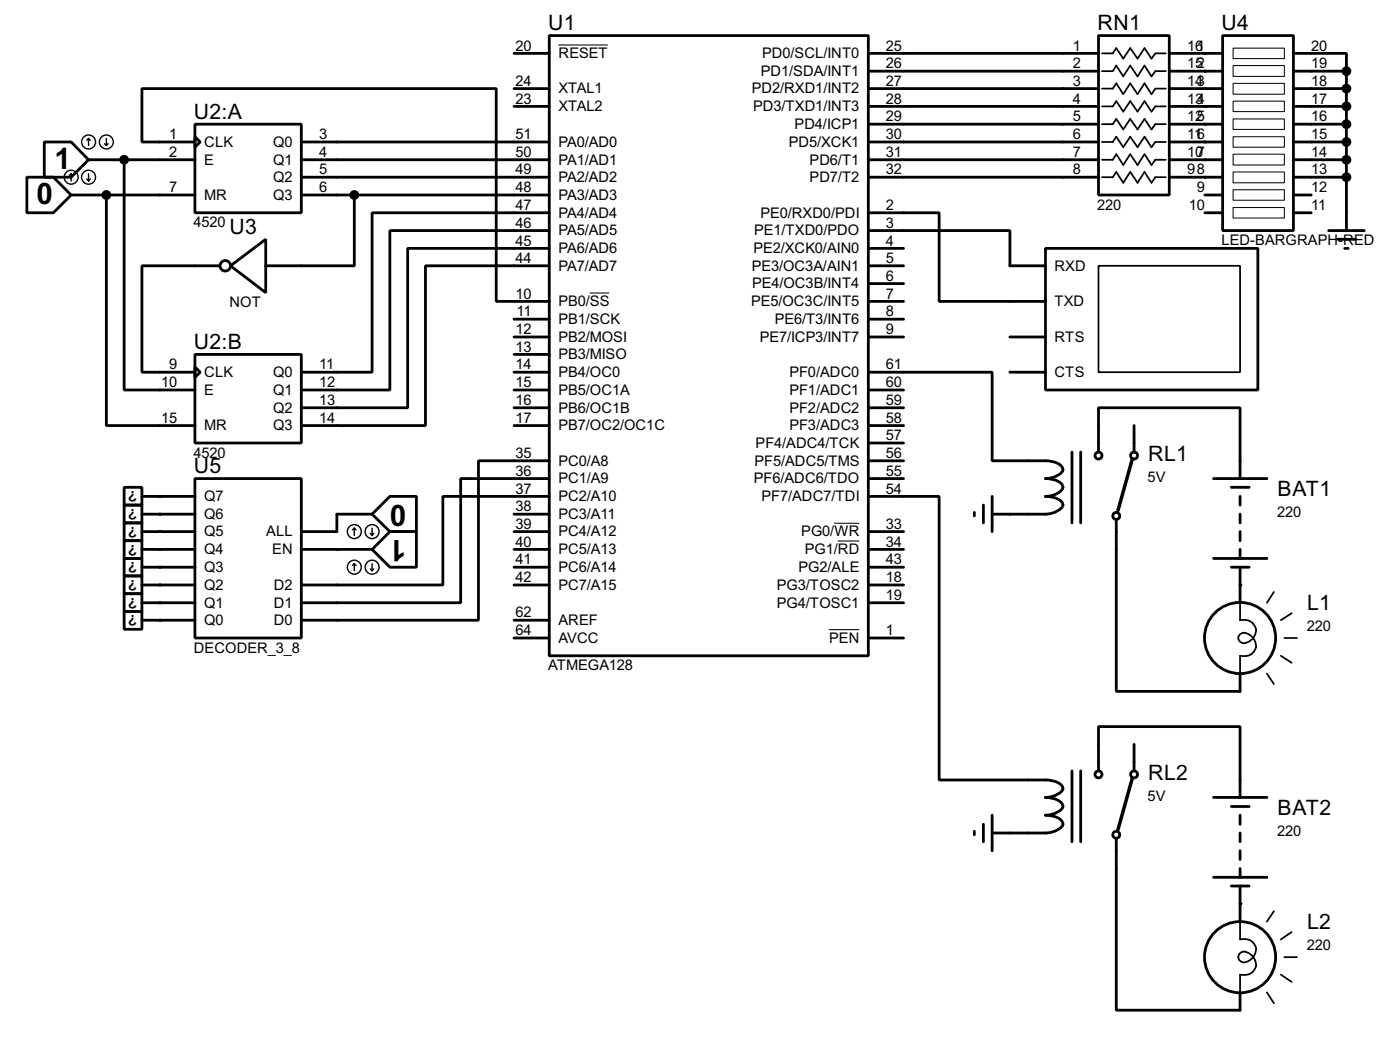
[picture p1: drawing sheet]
<svg xmlns="http://www.w3.org/2000/svg" width="201mm" height="150mm" viewBox="0 0 201 150" stroke-linecap="round" stroke-linejoin="round" font-family="sans-serif">
<g fill="none" stroke="#000" stroke-width=".4">
<path d="M28 17.8h15.2v12.7h-15.2zM28 19.6l.7 .8-.7 .7zM73.7 12.7h5.1M73.7 15.3h5.1M73.7 7.7h5.1M78.8 5.1h45.7v88.9h-45.7zM124.5 10.2h33M124.5 12.7h33M124.5 15.3h33M124.5 17.8h33M124.5 7.7h33M157.5 5.1h10.2v22.9h-10.2z"/>
<path d="M167.7 10.2h7.6M167.7 12.7h7.6M167.7 15.3h7.6M167.7 17.8h7.6M167.7 7.7h7.6M175.3 5.1h10.2v28h-10.2zM185.5 7.7h7.6v2.5M185.5 10.2h7.6M185.5 12.7h7.6M185.5 15.3h7.6M185.5 17.8h7.6M193.1 10.2v22.9"/>
<path d="M3.9 25.4h3.8l2.5 2.6-2.5 2.5h-3.8zM6.4 20.4h3.8l2.5 2.5-2.5 2.5h-3.8zM10.2 28h17.8M12.7 22.9h15.3M15.3 28v33h12.7M17.8 22.9v33h10.2M28 20.4h-7.6v-7.7h50.8v30.5h7.6M31.5 38.1h-11.1v15.3h7.6M33.1 38.1l5-3.8v7.7zM43.2 22.9h35.6M43.2 28h35.6M43.2 20.4h35.6"/>
<path d="M43.2 25.4h35.6M50.8 28v10.1h-12.7M78.8 38.1h-17.8v22.9h-17.8M78.8 35.6h-20.3v22.9h-15.3M78.8 33.1h-22.9v22.8h-12.7M78.8 30.5h-25.4v22.9h-10.2M124.5 30.5h10.2v12.7h15.2M124.5 33.1h20.3v5h5.1M124.5 22.9h33M124.5 20.4h33M124.5 25.4h33M124.5 38.1h5.1"/>
<path d="M124.5 35.6h5.1M149.9 35.6h30.5v20.3h-30.5zM167.7 22.9h7.6M167.7 20.4h7.6M167.7 25.4h7.6M172.8 28h2.5M172.8 30.5h2.5M185.5 22.9h7.6M185.5 28h2.5M185.5 20.4h7.6M185.5 25.4h7.6M185.5 30.5h2.5"/>
<path d="M190.5 33.1h5.1M191.8 34.3h2.6M192.8 35.6h.5M28 50.8h15.2v12.7h-15.2zM28 52.6l.7 .8-.7 .7zM73.7 53.4h5.1M73.7 55.9h5.1M73.7 58.5h5.1M73.7 48.3h5.1M73.7 45.8h5.1M73.7 50.8h5.1M124.5 53.4h17.8v12.7h5.1a8.3 8.3 0 0 1 4.2 .3 .85 .85 0 0 1 .7 .6 .85 .85 0 0 1-.3 .9 3.7 3.7 0 0 1-2.1 .7 3.1 3.1 0 0 1 2.4 .9 .9 .9 0 0 1-.7 1.2l-1.1 .4-.6 .1a3.1 3.1 0 0 1 2.4 .8 .89 .89 0 0 1-.7 1.2l-1.1 .4-.6 .1h-7.6"/>
<path d="M124.5 55.9h5.1M124.5 58.5h5.1M124.5 48.3h5.1M124.5 43.2h5.1M124.5 40.7h5.1M124.5 45.8h5.1M144.8 53.4h5.1M144.8 48.3h5.1M17.8 69.9h2.6v2.5h-2.6zM17.8 72.4h2.6v2.6h-2.6zM17.8 75h2.6v2.5h-2.6zM17.8 77.5h2.6v2.6h-2.6z"/>
<path d="M20.4 73.7h7.6M20.4 76.2h7.6M20.4 78.8h7.6M20.4 71.2h7.6M28 68.6h15.2v22.9h-15.2zM43.2 78.8h10.2M53.4 78.8l2.5-2.6h3.8v5.1h-3.8zM53.4 73.7l2.5-2.5h3.8v5h-3.8zM53.4 73.7h-5.1v2.5h-5.1M73.7 73.7h5.1M73.7 61h5.1M73.7 76.2h5.1"/>
<path d="M73.7 78.8h5.1M78.8 66.1h-10.2v22.8h-25.4M78.8 68.6h-12.7v17.8h-22.9M78.8 71.2h-15.3v12.7h-20.3M124.5 71.2h10.2v40.6h12.7a8.4 8.4 0 0 1 4.2 .3 .87 .87 0 0 1 .7 1.2 3.1 3.1 0 0 1-2.4 1 3.1 3.1 0 0 1 2.4 .9 .87 .87 0 0 1-.7 1.2l-1.1 .4-.6 .1a3 3 0 0 1 2.4 .9 .88 .88 0 0 1-.7 1.2l-1.1 .3-.6 .1h-7.6M124.5 61h5.1M124.5 76.2h5.1M124.5 78.8h5.1M124.5 66.1h5.1M124.5 68.6h5.1M124.5 63.5h5.1M139.7 73.5v.5"/>
<path d="M141 72.4v2.6M142.3 71.2v5M153.7 64.8v10.2M155 64.8v10.2M157.5 64.8v-6.3h20.3v10.1M160.1 74.5v24.6h17.7v-2.5M162.6 61v3.8M174 68.6h7.7M176.6 69.9h2.5M177.8 71.2v1.2M177.8 73.7v1.3M177.8 76.2v1.3"/>
<path d="M177.8 78.8v1.3M17.8 80.1h2.6v2.5h-2.6zM17.8 82.6h2.6v2.5h-2.6zM17.8 85.1h2.6v2.6h-2.6zM17.8 87.7h2.6v2.5h-2.6zM20.4 83.9h7.6M20.4 86.4h7.6M20.4 81.3h7.6M20.4 88.9h7.6M73.7 83.9h5.1M73.7 81.3h5.1M73.7 88.9h5.1"/>
<path d="M73.7 91.5h5.1M124.5 83.9h5.1M124.5 86.4h5.1M124.5 81.3h5.1M124.5 91.5h5.1M174 80.1h7.7M176.6 81.3h2.5M177.8 81.3v5.1M139.7 119.2v.5M141 118.2v2.5M142.3 116.9v5.1M153.7 110.5v10.2"/>
<path d="M155 110.5v10.2M157.5 110.5v-6.3h20.3v10.1M162.6 106.7v3.8M174 114.3h7.7M176.6 115.6h2.5M177.8 116.9v1.3M177.8 119.4v1.3M160.1 120.2v24.6h17.7v-2.5M174 125.8h7.7M176.6 127h2.5M177.8 122v1.2M177.8 124.5v1.3"/>
<path d="M177.8 127v5.1"/>
<circle cx="32.3" cy="38.1" r=".75"/>
<circle cx="157.5" cy="65.3" r=".5"/>
<circle cx="160" cy="74" r=".5"/>
<circle cx="162.6" cy="65.3" r=".5"/>
<circle cx="177.8" cy="91.5" r="5.1"/>
<circle cx="157.5" cy="111" r=".5"/>
<circle cx="160" cy="119.7" r=".5"/>
<circle cx="162.6" cy="111" r=".5"/>
<circle cx="177.8" cy="137.2" r="5.1"/>
</g>
<g fill="#000">
<circle cx="172.8" cy="10.2" r=".2"/>
<circle cx="172.8" cy="15.3" r=".2"/>
<circle cx="172.8" cy="12.7" r=".2"/>
<circle cx="172.8" cy="17.8" r=".2"/>
<circle cx="172.8" cy="7.7" r=".2"/>
<circle cx="15.3" cy="28" r=".2"/>
<circle cx="17.8" cy="22.9" r=".2"/>
<circle cx="172.8" cy="20.4" r=".2"/>
<circle cx="172.8" cy="22.9" r=".2"/>
<circle cx="172.8" cy="25.4" r=".2"/>
<circle cx="22.9" cy="78.8" r=".2"/>
<circle cx="22.9" cy="76.2" r=".2"/>
<circle cx="22.9" cy="73.7" r=".2"/>
<circle cx="22.9" cy="71.2" r=".2"/>
<circle cx="48.3" cy="78.8" r=".2"/>
<circle cx="22.9" cy="86.4" r=".2"/>
<circle cx="22.9" cy="83.9" r=".2"/>
<circle cx="22.9" cy="88.9" r=".2"/>
<circle cx="22.9" cy="81.3" r=".2"/>
<circle cx="177.8" cy="83.9" r=".2"/>
<circle cx="177.8" cy="129.6" r=".2"/>
</g>
<g fill="none" stroke="#000" stroke-width=".2">
<path d="M12.7 19.9l-.2 .2M12.7 19.9l.3 .2M12.7 19.9v1M15.3 19.9v1M10.2 24.9l-.2 .3M10.2 24.9l.3 .3M10.2 24.9v1.1M12.5 25.7l.2 .3M12.7 24.9v1.1M13 25.7l-.3 .3M15 20.6l.3 .3M15.5 20.6l-.2 .3"/>
<path d="M50.8 75.7v1.1M50.8 75.7l.3 .3M50.8 75.7l-.2 .3M53.1 76.5l.3 .3M53.4 75.7v1.1M53.6 76.5l-.2 .3M50.8 80.8l.3 .3M50.8 80.8l-.2 .3M50.8 80.8v1M53.1 81.6l.3 .2M53.4 80.8v1M53.6 81.6l-.2 .2"/>
<circle cx="10.2" cy="25.4" r="1"/>
<circle cx="12.7" cy="25.4" r="1"/>
<circle cx="12.7" cy="20.4" r="1"/>
<circle cx="15.2" cy="20.4" r="1"/>
<circle cx="50.8" cy="76.2" r="1"/>
<circle cx="53.3" cy="76.2" r="1"/>
<circle cx="50.8" cy="81.3" r="1"/>
<circle cx="53.3" cy="81.3" r="1"/>
</g>
<g fill="#000" stroke="#000" stroke-width=".4">
<circle cx="193" cy="17.8" r=".5"/>
<circle cx="193" cy="15.3" r=".5"/>
<circle cx="193" cy="12.7" r=".5"/>
<circle cx="193" cy="10.2" r=".5"/>
<circle cx="15.2" cy="28" r=".5"/>
<circle cx="17.8" cy="22.9" r=".5"/>
<circle cx="50.8" cy="28" r=".5"/>
<circle cx="193" cy="20.4" r=".5"/>
<circle cx="193" cy="22.9" r=".5"/>
<circle cx="193" cy="25.4" r=".5"/>
</g>
<g fill="none" stroke="#000" stroke-width=".25">
<path d="M158 7.7h1.6l.5-.8 1 1.5 1-1.5 1 1.5 1-1.5 1 1.5 .6-.7h1.5M158 10.2h1.6l.5-.8 1 1.6 1-1.6 1 1.6 1-1.6 1 1.6 .6-.8h1.5M158 12.7h1.6l.5-.7 1 1.5 1-1.5 1 1.5 1-1.5 1 1.5 .6-.8h1.5M158 15.3h1.6l.5-.8 1 1.5 1-1.5 1 1.5 1-1.5 1 1.5 .6-.7h1.5M158 17.8h1.6l.5-.7 1 1.5 1-1.5 1 1.5 1-1.5 1 1.5 .6-.8h1.5M157.5 38.1h20.3v15.3h-20.3zM158 20.4h1.6l.5-.8 1 1.5 1-1.5 1 1.5 1-1.5 1 1.5 .6-.7h1.5M158 22.9h1.6l.5-.8 1 1.6 1-1.6 1 1.6 1-1.6 1 1.6 .6-.8h1.5M158 25.4h1.6l.5-.7 1 1.5 1-1.5 1 1.5 1-1.5 1 1.5 .6-.8h1.5M177.8 86.4v2.5a1.79 1.79 0 0 1 2.3 1.3 1.89 1.89 0 0 1-2 2 .76 .76 0 0 1-.5-1 .76 .76 0 0 1 1.1-.4 2.06 2.06 0 0 1 1.4 2 1.77 1.77 0 0 1-2.3 1.2v2.6M181.7 96.6l1 1.5M182.7 84.9l-1 1.5"/>
<path d="M183.7 94l1.5 1M184.2 91.5h1.8M185.2 87.9l-1.5 1M177.8 132.1v2.6a1.77 1.77 0 0 1 2.3 1.2 1.9 1.9 0 0 1-2 2 .78 .78 0 0 1-.5-1 .78 .78 0 0 1 1.1-.4 2.06 2.06 0 0 1 1.4 2 1.77 1.77 0 0 1-2.3 1.2v2.6M182.7 130.6l-1 1.5M183.7 139.7l1.5 1.1M184.2 137.2h1.8M185.2 133.6l-1.5 1.1M181.7 142.3l1 1.5"/>
</g>
<path d="M176.8 6.9h7.4v1.5h-7.4zM176.8 9.4h7.4v1.6h-7.4zM176.8 12h7.4v1.5h-7.4zM176.8 14.5h7.4v1.5h-7.4zM176.8 17.1h7.4v1.5h-7.4zM176.8 19.6h7.4v1.5h-7.4zM176.8 22.1h7.4v1.6h-7.4zM176.8 24.7h7.4v1.5h-7.4zM176.8 27.2h7.4v1.5h-7.4zM176.8 29.8h7.4v1.5h-7.4z" fill="none" stroke="#000" stroke-width=".14"/>
<path d="M80.1 6.5h7.1M84.6 42h2.8M119.6 75h3.6M120.1 77.6h3.1M118.9 90.3h4.3" fill="none" stroke="#000" stroke-width=".15"/>
<path d="M162.4 65.8l-2.1 7.4M162.4 111.6l-2.1 7.3" fill="none" stroke="#000" stroke-width=".5"/>
<g font-size="4.8">
<text x="5.3" y="29.3">0</text>
<text x="7.8" y="24.3">1</text>
<text x="58.3" y="77.4" transform="rotate(-180 58.3 77.4)">1</text>
<text x="58.3" y="72.4" transform="rotate(-180 58.3 72.4)">0</text>
</g>
<g font-size="3.4">
<text x="78.6" y="4.3">U1</text>
<text x="157.4" y="4.3">RN1</text>
<text x="175.2" y="4.3">U4</text>
<text x="27.8" y="17">U2:A</text>
<text x="32.9" y="33.5">U3</text>
<text x="27.8" y="50">U2:B</text>
<text x="27.8" y="67.8">U5</text>
<text x="164.6" y="66.1">RL1</text>
<text x="183.2" y="71.2">BAT1</text>
<text x="187.4" y="87.5">L1</text>
<text x="164.6" y="111.8">RL2</text>
<text x="183.2" y="116.9">BAT2</text>
<text x="187.4" y="133.2">L2</text>
</g>
<g font-size="2.4">
<text x="73.9" y="7.2">20</text>
<text x="80.1" y="8.3">RESET</text>
<text x="109.1" y="10.9">PD1/SDA/INT1</text>
<text x="109.3" y="8.3">PD0/SCL/INT0</text>
<text x="127" y="7.2">25</text>
<text x="127" y="9.8">26</text>
<text x="153.8" y="7.2">1</text>
<text x="153.8" y="9.8">2</text>
<text x="170.2" y="7.2">161</text>
<text x="170.2" y="9.8">152</text>
<text x="188" y="7.2">20</text>
<text x="188" y="9.8">19</text>
<text x="73.9" y="14.8">23</text>
<text x="73.9" y="12.3">24</text>
<text x="80.1" y="15.9">XTAL2</text>
<text x="80.1" y="13.4">XTAL1</text>
<text x="107.8" y="13.4">PD2/RXD1/INT2</text>
<text x="108" y="15.9">PD3/TXD1/INT3</text>
<text x="127" y="12.3">27</text>
<text x="127" y="14.8">28</text>
<text x="127" y="17.4">29</text>
<text x="153.8" y="12.3">3</text>
<text x="153.8" y="14.8">4</text>
<text x="153.8" y="17.4">5</text>
<text x="170.2" y="12.3">143</text>
<text x="170.2" y="14.8">134</text>
<text x="170.2" y="17.4">125</text>
<text x="188" y="12.3">18</text>
<text x="188" y="14.8">17</text>
<text x="188" y="17.4">16</text>
<text x="24.3" y="19.9">1</text>
<text x="24.3" y="22.5">2</text>
<text x="29.3" y="21">CLK</text>
<text x="29.3" y="23.6">E</text>
<text x="39.2" y="21">Q0</text>
<text x="39.2" y="23.6">Q1</text>
<text x="45.8" y="19.9">3</text>
<text x="45.8" y="22.5">4</text>
<text x="73.9" y="22.5">50</text>
<text x="73.9" y="19.9">51</text>
<text x="80.1" y="23.6">PA1/AD1</text>
<text x="80.1" y="21">PA0/AD0</text>
<text x="113.1" y="21">PD5/XCK1</text>
<text x="113.9" y="18.5">PD4/ICP1</text>
<text x="116.1" y="23.6">PD6/T1</text>
<text x="127" y="19.9">30</text>
<text x="127" y="22.5">31</text>
<text x="153.8" y="19.9">6</text>
<text x="153.8" y="22.5">7</text>
<text x="170.2" y="19.9">116</text>
<text x="170.2" y="22.5">107</text>
<text x="188" y="19.9">15</text>
<text x="188" y="22.5">14</text>
<text x="24.3" y="27.5">7</text>
<text x="29.3" y="28.6">MR</text>
<text x="39.2" y="26.1">Q2</text>
<text x="39.2" y="28.6">Q3</text>
<text x="45.8" y="25">5</text>
<text x="45.8" y="27.5">6</text>
<text x="73.9" y="27.5">48</text>
<text x="73.9" y="25">49</text>
<text x="80.1" y="28.6">PA3/AD3</text>
<text x="80.1" y="26.1">PA2/AD2</text>
<text x="116.1" y="26.1">PD7/T2</text>
<text x="127" y="25">32</text>
<text x="153.8" y="25">8</text>
<text x="170.2" y="25">98</text>
<text x="171.6" y="27.5">9</text>
<text x="188" y="25">13</text>
<text x="188" y="27.5">12</text>
<text x="27.8" y="32.6">4520</text>
<text x="73.9" y="35.2">45</text>
<text x="73.9" y="32.6">46</text>
<text x="73.9" y="30.1">47</text>
<text x="80.1" y="33.8">PA5/AD5</text>
<text x="80.1" y="31.2">PA4/AD4</text>
<text x="108.1" y="33.8">PE1/TXD0/PDO</text>
<text x="109" y="31.2">PE0/RXD0/PDI</text>
<text x="127" y="30.1">2</text>
<text x="127" y="32.6">3</text>
<text x="127" y="35.2">4</text>
<text x="157.3" y="30">220</text>
<text x="170.5" y="30.1">10</text>
<text x="175.1" y="35.2">LED-BARGRAPH-RED</text>
<text x="188" y="30.1">11</text>
<text x="73.9" y="37.7">44</text>
<text x="80.1" y="38.8">PA7/AD7</text>
<text x="80.1" y="36.3">PA6/AD6</text>
<text x="107.8" y="38.8">PE3/OC3A/AIN1</text>
<text x="107.8" y="41.3">PE4/OC3B/INT4</text>
<text x="108" y="36.3">PE2/XCK0/AIN0</text>
<text x="127" y="37.7">5</text>
<text x="127" y="40.2">6</text>
<text x="151.2" y="38.8">RXD</text>
<text x="32.9" y="44.1">NOT</text>
<text x="73.9" y="42.8">10</text>
<text x="73.9" y="47.9">12</text>
<text x="74.1" y="45.4">11</text>
<text x="80.1" y="43.9">PB0/SS</text>
<text x="80.1" y="46.5">PB1/SCK</text>
<text x="107.7" y="43.9">PE5/OC3C/INT5</text>
<text x="111.1" y="46.5">PE6/T3/INT6</text>
<text x="127" y="42.8">7</text>
<text x="127" y="45.4">8</text>
<text x="127" y="47.9">9</text>
<text x="151.2" y="43.9">TXD</text>
<text x="24.3" y="52.9">9</text>
<text x="45.8" y="52.9">11</text>
<text x="73.9" y="50.4">13</text>
<text x="73.9" y="52.9">14</text>
<text x="80.1" y="49">PB2/MOSI</text>
<text x="80.1" y="51.5">PB3/MISO</text>
<text x="108.9" y="49">PE7/ICP3/INT7</text>
<text x="127" y="52.9">61</text>
<text x="151.2" y="49">RTS</text>
<text x="23.1" y="55.5">10</text>
<text x="29.3" y="54">CLK</text>
<text x="29.3" y="56.6">E</text>
<text x="39.2" y="54">Q0</text>
<text x="39.2" y="56.6">Q1</text>
<text x="39.2" y="59.2">Q2</text>
<text x="45.8" y="55.5">12</text>
<text x="45.8" y="58.1">13</text>
<text x="73.9" y="55.5">15</text>
<text x="73.9" y="58.1">16</text>
<text x="80.1" y="54">PB4/OC0</text>
<text x="80.1" y="56.6">PB5/OC1A</text>
<text x="80.1" y="59.2">PB6/OC1B</text>
<text x="113.2" y="59.2">PF2/ADC2</text>
<text x="113.2" y="56.6">PF1/ADC1</text>
<text x="113.2" y="54">PF0/ADC0</text>
<text x="127" y="58.1">59</text>
<text x="127" y="55.5">60</text>
<text x="151.2" y="54">CTS</text>
<text x="23.1" y="60.6">15</text>
<text x="27.8" y="65.6">4520</text>
<text x="29.3" y="61.7">MR</text>
<text x="39.2" y="61.7">Q3</text>
<text x="45.8" y="60.6">14</text>
<text x="73.9" y="60.6">17</text>
<text x="73.9" y="65.7">35</text>
<text x="80.1" y="61.7">PB7/OC2/OC1C</text>
<text x="108.3" y="64.2">PF4/ADC4/TCK</text>
<text x="113.2" y="61.7">PF3/ADC3</text>
<text x="127" y="65.7">56</text>
<text x="127" y="63.1">57</text>
<text x="127" y="60.6">58</text>
<text x="19.7" y="70.5" transform="rotate(-180 19.7 70.5)">?</text>
<text x="29.3" y="71.9">Q7</text>
<text x="73.9" y="68.2">36</text>
<text x="73.9" y="70.8">37</text>
<text x="80.1" y="66.8">PC0/A8</text>
<text x="80.1" y="69.3">PC1/A9</text>
<text x="80.1" y="71.9">PC2/A10</text>
<text x="108.1" y="69.3">PF6/ADC6/TDO</text>
<text x="108.2" y="66.8">PF5/ADC5/TMS</text>
<text x="109.2" y="71.9">PF7/ADC7/TDI</text>
<text x="127" y="70.8">54</text>
<text x="127" y="68.2">55</text>
<text x="164.6" y="69.1">5V</text>
<text x="19.7" y="73" transform="rotate(-180 19.7 73)">?</text>
<text x="19.7" y="75.5" transform="rotate(-180 19.7 75.5)">?</text>
<text x="29.3" y="76.9">Q5</text>
<text x="29.3" y="74.4">Q6</text>
<text x="38.2" y="76.9">ALL</text>
<text x="73.9" y="73.3">38</text>
<text x="73.9" y="75.8">39</text>
<text x="80.1" y="74.4">PC3/A11</text>
<text x="80.1" y="76.9">PC4/A12</text>
<text x="114.9" y="76.9">PG0/WR</text>
<text x="127" y="75.8">33</text>
<text x="183.1" y="74.1">220</text>
<text x="19.7" y="78.1" transform="rotate(-180 19.7 78.1)">?</text>
<text x="19.7" y="80.6" transform="rotate(-180 19.7 80.6)">?</text>
<text x="19.7" y="83.2" transform="rotate(-180 19.7 83.2)">?</text>
<text x="29.3" y="82">Q3</text>
<text x="29.3" y="79.5">Q4</text>
<text x="39" y="79.5">EN</text>
<text x="73.9" y="78.4">40</text>
<text x="73.9" y="80.9">41</text>
<text x="73.9" y="83.5">42</text>
<text x="80.1" y="79.5">PC5/A13</text>
<text x="80.1" y="82">PC6/A14</text>
<text x="114.5" y="82">PG2/ALE</text>
<text x="115.4" y="79.5">PG1/RD</text>
<text x="127" y="83.5">18</text>
<text x="127" y="78.4">34</text>
<text x="127" y="80.9">43</text>
<text x="19.7" y="85.7" transform="rotate(-180 19.7 85.7)">?</text>
<text x="19.7" y="88.2" transform="rotate(-180 19.7 88.2)">?</text>
<text x="29.3" y="89.6">Q0</text>
<text x="29.3" y="87.1">Q1</text>
<text x="29.3" y="84.6">Q2</text>
<text x="39.3" y="89.6">D0</text>
<text x="39.3" y="87.1">D1</text>
<text x="39.3" y="84.6">D2</text>
<text x="73.9" y="88.5">62</text>
<text x="80.1" y="84.6">PC7/A15</text>
<text x="80.1" y="89.6">AREF</text>
<text x="111.4" y="84.6">PG3/TOSC2</text>
<text x="111.4" y="87.1">PG4/TOSC1</text>
<text x="127" y="86">19</text>
<text x="27.8" y="93.6">DECODER_3_8</text>
<text x="73.9" y="91.1">64</text>
<text x="80.1" y="92.2">AVCC</text>
<text x="118.9" y="92.2">PEN</text>
<text x="127" y="91.1">1</text>
<text x="187.3" y="90.5">220</text>
<text x="78.6" y="96.1">ATMEGA128</text>
<text x="164.6" y="114.8">5V</text>
<text x="183.1" y="119.9">220</text>
<text x="187.3" y="136.2">220</text>
</g>
</svg>
